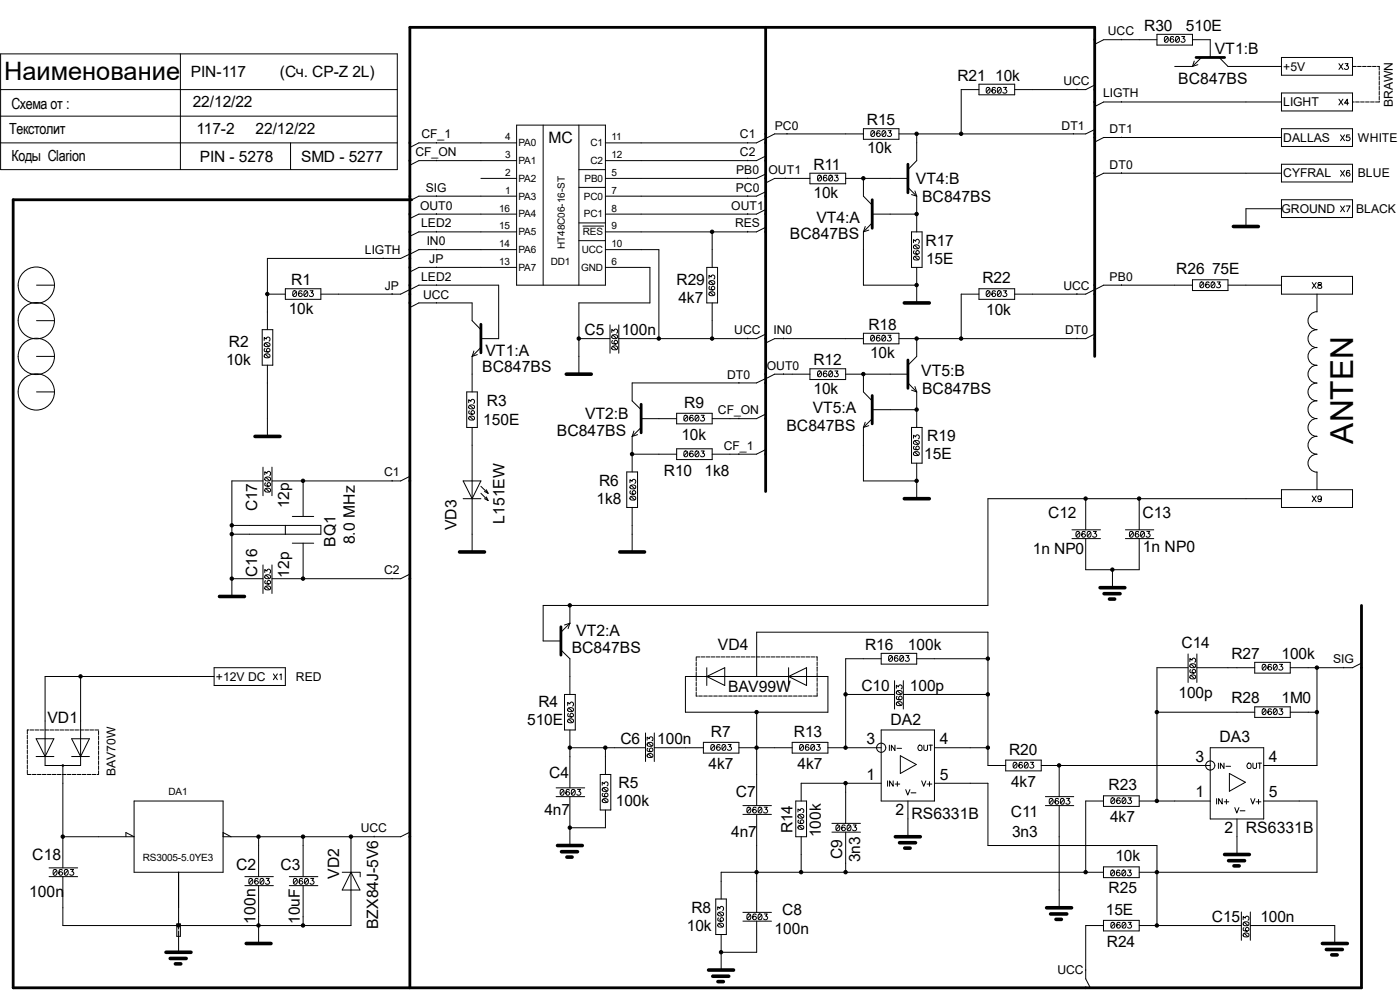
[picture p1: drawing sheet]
<svg xmlns="http://www.w3.org/2000/svg" width="297mm" height="210mm" viewBox="0 0 297 210" stroke-linecap="round" stroke-linejoin="round" font-family="sans-serif">
<g fill="none" stroke="#000" stroke-width=".21">
<path d="M.1 19h84.2M.1 11.4h84.2v24.6h-84.2zM38.3 11.4v24.6M207.7 19h-3.8v9.4M207.7 17.9h7.6v2.2h-7.6zM209.4 18.6a.58 .58 0 0 1 .7 .6 .58 .58 0 0 1-.7 .5l-.2-.4zM210 18.8l-.7 .8M211.2 18.7l-.1-.1a.64 .64 0 0 0-.7 .3 .64 .64 0 0 0 .2 .8 .4 .4 0 0 0 .6-.1 .4 .4 0 0 0-.3-.6 .4 .4 0 0 0-.5 .4M211.8 18.6a.58 .58 0 0 1 .6 .6 .58 .58 0 0 1-.6 .5l-.2-.4zM212.3 18.8l-.7 .8M212.9 18.5h.6l-.3 .5a.42 .42 0 0 1 .4 .6 .42 .42 0 0 1-.7 .1l-.1-.1M228.5 18.9v.1"/>
<path d="M232.2 18l-1.9 1h-15M237.9 8.3v.1M245.4 8.4h-11.3l-1.9 1M245.4 7.3h7.6v2.3h-7.6zM247.2 7.8a.58 .58 0 0 1 .7 .6 .58 .58 0 0 1-.7 .5l-.2-.4zM247.8 8l-.7 .8M249 7.9l-.1-.1a.64 .64 0 0 0-.7 .4 .64 .64 0 0 0 .2 .7 .4 .4 0 0 0 .6-.1 .4 .4 0 0 0-.3-.6 .4 .4 0 0 0-.5 .4M249.2 14.1h3.8M249.6 7.8a.58 .58 0 0 1 .6 .6 .58 .58 0 0 1-.6 .5l-.2-.4zM250.1 8l-.7 .8M250.7 7.7h.6l-.3 .5a.42 .42 0 0 1 .4 .6 .42 .42 0 0 1-.7 .1l-.1-.1M253 8.4h3.8v3.8"/>
<path d="M253.4 13l-.4 1.1M254.1 13.7l-1.1 .4M254.9 12.2l-1.9 1.9M258.7 12.2l1.8 1.9h11.4M271.9 12.2h15v3.8h-15zM271.9 19.7h15v3.8h-15zM284.1 13.5l.8 1.2M284.9 13.5l-.8 1.2M285.4 13.5h.6l-.3 .5a.42 .42 0 0 1 .4 .6 .42 .42 0 0 1-.7 .1l-.2-.2M.1 30.3h84.2M.1 24.6h84.2M61.6 30.3v5.7"/>
<path d="M92.6 30.2v.1M92.6 34v.1M102 37.8h7.6M109.6 26.5h18.8v34h-18.8zM109.6 34.1h-20.7l-1.9 1M109.6 30.3h-20.7l-1.9 1M115.2 26.5v34M122.8 26.5v34M122.8 36h5.6M122.8 39.8h5.6M158.6 30.2v.1M158.6 34v.1"/>
<path d="M158.6 37.8h.1M162.4 36.9l-1.9 .9h-32.1M162.4 33.1l-1.9 1h-32.1M162.4 29.3l-1.9 1h-32.1M166.6 37.8h.1M167 28.3v.1M171.8 37.8h-7.5l-1.9 1M171.8 36.7h7.6v2.3h-7.6zM173.6 37.2a.58 .58 0 0 1 .7 .6 .58 .58 0 0 1-.7 .6l-.2-.5zM174.2 37.4l-.7 .8M175.4 37.3l-.1-.1a.64 .64 0 0 0-.7 .4 .64 .64 0 0 0 .2 .8 .4 .4 0 0 0 .6-.2 .4 .4 0 0 0-.2-.6 .4 .4 0 0 0-.5 .4M176 37.2a.58 .58 0 0 1 .7 .6 .58 .58 0 0 1-.7 .6l-.2-.5z"/>
<path d="M176.6 37.4l-.7 .8M177.1 37.2h.7l-.4 .4a.42 .42 0 0 1 .4 .6 .42 .42 0 0 1-.7 .2l-.1-.2M179.4 37.8h13.2M183.2 28.4h-18.9l-1.9 1M183.2 27.3h7.5v2.2h-7.5zM183.2 37.8v3.8l1.8 1.9M184.9 27.8a.58 .58 0 0 1 .7 .5 .58 .58 0 0 1-.7 .6l-.2-.5zM185.5 27.9l-.7 .8M186.7 27.9l-.1-.1a.64 .64 0 0 0-.7 .3 .64 .64 0 0 0 .2 .8 .4 .4 0 0 0 .6-.2 .4 .4 0 0 0-.2-.5 .4 .4 0 0 0-.5 .4M187.3 27.8a.58 .58 0 0 1 .7 .5 .58 .58 0 0 1-.7 .6l-.2-.5zM187.9 27.9l-.7 .8M188.4 27.7h.7l-.4 .5a.42 .42 0 0 1 .4 .6 .42 .42 0 0 1-.7 .1l-.1-.2"/>
<path d="M192.6 39.8l1.9 1.8M194.5 28.4v5.7l-1.9 1.9M227.7 28.3v.1M232.2 27.5l-1.9 .9h-39.6M237.9 21.5v.1M237.9 29.1v.1M237.9 36.6v.1M271.9 36.7h-37.8l-1.9 1M271.9 29.2h-37.8l-1.9 .9M271.9 21.6h-37.8l-1.9 1M271.9 27.3h15v3.8h-15zM271.9 34.8h15v3.8h-15z"/>
<path d="M284.1 21l.8 1.3M284.4 36.2l.8 1.2M284.4 28.6l.8 1.2M284.9 21l-.8 1.3M285.2 36.2l-.8 1.2M285.2 28.6l-.8 1.2M286.1 21.9h-.9l.6-.9v1.3M286.3 28.6h-.6l-.1 .5a.46 .46 0 0 1 .7 0 .46 .46 0 0 1 0 .7 .46 .46 0 0 1-.7-.2M286.3 36.3l-.2-.1a.59 .59 0 0 0-.5 .6 .59 .59 0 0 0 .6 .5 .38 .38 0 0 0 .1-.6 .38 .38 0 0 0-.6 .1l-.1 .2M81.3 54.7v.1M87 53.9l-2 .9h-28.3v15.1M92.6 41.5v.1"/>
<path d="M92.6 45.3v.1M92.6 49.1v.1M92.6 52.9v.1M92.6 56.6v.1M109.6 56.7h-20.7l-1.9 1M109.6 49.2h-20.7l-1.9 .9M109.6 45.4h-20.7l-1.9 1M109.6 53h-20.7l-1.9 .9M109.6 41.6h-20.7l-1.9 1M122.8 47.3h5.6M122.8 51.1h5.6M123.7 48h4.4"/>
<path d="M128.4 56.7h9.5v7.6h-15.1v15.1M128.4 53h11.4v18.8M149.9 56.7h2.3v7.6h-2.3zM150.4 59.1v-.7l.5 .4a.42 .42 0 0 1 .6-.4 .42 .42 0 0 1 .1 .7l-.2 .1M150.5 59.7l.6-.2 .5 .2v.2a.63 .63 0 0 1-.6 .5 .63 .63 0 0 1-.6-.5zM150.6 59.6l.8 .7M151.1 49.2v7.5M158.6 41.5v.1M158.6 45.3v.1M158.6 49.1v.1M162.4 48.2l-1.9 1h-32.1M162.4 44.4l-1.9 1h-32.1"/>
<path d="M162.4 40.7l-1.9 .9h-32.1M183.2 49.2v11.3h11.3M183.6 48l-.4 1.2M184.3 48.8l-1.1 .4M185 45.4h9.5M185 47.3l-1.8 1.9M193.4 49.2h2.2v7.5h-2.2zM193.4 41.3l1.1 .3M193.8 51.5v-.7l.5 .4a.42 .42 0 0 1 .5-.4 .42 .42 0 0 1 .2 .7l-.2 .1M193.8 54.5l.7-.2 .5 .2v.2a.63 .63 0 0 1-.6 .5 .63 .63 0 0 1-.6-.5zM193.8 52.2l.7-.3 .5 .3v.1a.63 .63 0 0 1-.6 .5 .63 .63 0 0 1-.6-.5zM194 53.2l-.2 .1a.64 .64 0 0 0 .4 .7 .64 .64 0 0 0 .8-.2 .4 .4 0 0 0-.2-.6 .4 .4 0 0 0-.5 .2 .4 .4 0 0 0 .3 .5"/>
<path d="M194 54.4l.8 .7M194 52l.8 .7M194.1 40.5l.4 1.1M194.5 41.6v7.6M194.5 56.7v7.6M253 59.4h7.5v2.2h-7.5zM254.7 59.9a.58 .58 0 0 1 .7 .5 .58 .58 0 0 1-.7 .6l-.1-.5zM256.5 60v-.1a.64 .64 0 0 0-.8 .3 .64 .64 0 0 0 .2 .8 .4 .4 0 0 0 .6-.2 .4 .4 0 0 0-.2-.5 .4 .4 0 0 0-.5 .4M257.1 59.9a.58 .58 0 0 1 .7 .5 .58 .58 0 0 1-.7 .6l-.2-.5zM258.2 59.8h.7l-.4 .5a.42 .42 0 0 1 .4 .6 .42 .42 0 0 1-.7 .1l-.1-.2M271.9 58.6h15v3.8h-15zM271.9 44.3h-7.6v3.7"/>
<path d="M271.9 42.4h15v3.7h-15zM278.4 59.9l.8 1.3M279.2 59.9l-.8 1.3M279.7 60v.4a.51 .51 0 0 1 .6 .1 .51 .51 0 0 1 0 .6h-.7v-.4l.7-.5v-.2zM284.4 43.7l.8 1.2M285.2 43.7l-.8 1.2M285.6 43.7h.8l-.6 1.2M7.7 60.5h3.8M7.7 68h3.8M7.7 75.6h3.8M55.6 69.9h2.3v7.6h-2.3zM56 72.2v-.6l.5 .3a.42 .42 0 0 1 .6-.4 .42 .42 0 0 1 .1 .7l-.1 .1"/>
<path d="M56.1 75.3l.7-.2 .4 .2 .1 .1a.63 .63 0 0 1-.6 .5 .63 .63 0 0 1-.7-.5zM56.1 72.9l.7-.2 .4 .2 .1 .2a.63 .63 0 0 1-.6 .4 .63 .63 0 0 1-.7-.4zM56.2 74h-.1a.64 .64 0 0 0 .4 .7 .64 .64 0 0 0 .7-.2 .4 .4 0 0 0-.1-.6 .4 .4 0 0 0-.6 .3 .4 .4 0 0 0 .4 .5M56.3 75.1l.8 .8M56.3 72.8l.8 .7M56.7 62.4h3.8M56.7 77.5v15.1M60.5 61.3h7.6v2.2h-7.6zM62.3 61.7a.58 .58 0 0 1 .7 .6 .58 .58 0 0 1-.7 .6l-.2-.5zM62.9 61.9l-.8 .8M64.1 61.8l-.1-.1a.64 .64 0 0 0-.7 .4 .64 .64 0 0 0 .2 .8 .4 .4 0 0 0 .6-.2 .4 .4 0 0 0-.3-.6 .4 .4 0 0 0-.5 .4M64.6 61.7a.58 .58 0 0 1 .7 .6 .58 .58 0 0 1-.7 .6l-.1-.5z"/>
<path d="M65.2 61.9l-.7 .8M65.8 61.7h.6l-.3 .4a.42 .42 0 0 1 .4 .6 .42 .42 0 0 1-.7 .2l-.1-.2M83.2 62.3v.1M87 61.4l-2 1h-16.9M87 61.5l1.9-1h16.9v11.3h-3.8M87 65.2l1.9-.9h11.3v3.7l1.8 1.9M92.6 60.4v.1M92.6 64.2v.1M100.2 75.6v7.5M100.5 74.5l-.3 1.1M101.3 75.2l-1.1 .4M102 73.7l-1.8 1.9"/>
<path d="M122.8 71.8h6.6M129.4 68.9v6M129.8 70.5v-.6l.5 .3a.42 .42 0 0 1 .5-.4 .42 .42 0 0 1 .2 .7l-.2 .2M129.8 73.6l.7-.2 .5 .2v.1a.63 .63 0 0 1-.6 .5 .63 .63 0 0 1-.6-.5zM129.8 71.2l.7-.2 .5 .2v.2a.63 .63 0 0 1-.6 .4 .63 .63 0 0 1-.6-.4zM130 72.3h-.2a.64 .64 0 0 0 .4 .7 .64 .64 0 0 0 .8-.2 .4 .4 0 0 0-.2-.6 .4 .4 0 0 0-.5 .3 .4 .4 0 0 0 .3 .5M130 73.4l.8 .8M130 71.1l.8 .7M131.3 68.9v6M150.5 62.1l.6-.2 .5 .2v.2a.63 .63 0 0 1-.6 .4 .63 .63 0 0 1-.6-.4zM150.6 60.8h-.1a.64 .64 0 0 0 .3 .8 .64 .64 0 0 0 .8-.3 .4 .4 0 0 0-.2-.6 .4 .4 0 0 0-.5 .3 .4 .4 0 0 0 .4 .5M150.6 62l.8 .7"/>
<path d="M151.1 64.3v7.5M158.6 71.7v.1M162.4 70.9l-1.9 .9h-29.2M166.2 71.7v.1M166.2 79.3v.1M171.8 79.4h-7.5l-1.9 .9M171.8 78.2h7.6v2.3h-7.6zM173.6 78.7a.58 .58 0 0 1 .7 .6 .58 .58 0 0 1-.7 .6l-.2-.5zM174.2 78.9l-.7 .8M175.4 78.9l-.1-.2a.64 .64 0 0 0-.7 .4 .64 .64 0 0 0 .2 .8 .4 .4 0 0 0 .6-.2 .4 .4 0 0 0-.2-.5 .4 .4 0 0 0-.5 .3M176 78.7a.58 .58 0 0 1 .7 .6 .58 .58 0 0 1-.7 .6l-.2-.5zM176.6 78.9l-.7 .8"/>
<path d="M177.1 78.7h.7l-.4 .5a.42 .42 0 0 1 .4 .5 .42 .42 0 0 1-.7 .2l-.1-.2M179.4 79.4h13.2M183.2 71.8h-18.9l-1.9 1M183.2 70.7h7.5v2.2h-7.5zM183.2 79.4v3.7l1.8 1.9M184.9 71.2a.58 .58 0 0 1 .7 .5 .58 .58 0 0 1-.7 .6l-.2-.5zM185.5 71.3l-.8 .8M186.6 71.3v-.1a.64 .64 0 0 0-.7 .3 .64 .64 0 0 0 .2 .8 .4 .4 0 0 0 .6-.2 .4 .4 0 0 0-.3-.5 .4 .4 0 0 0-.5 .4M187.2 71.2a.58 .58 0 0 1 .7 .5 .58 .58 0 0 1-.7 .6l-.1-.5zM187.8 71.3l-.7 .8M188.4 71.1h.6l-.3 .5a.42 .42 0 0 1 .4 .6 .42 .42 0 0 1-.7 .1l-.1-.2M194.5 71.8v3.8l-1.9 1.9"/>
<path d="M207.7 62.4h-3.8v9.4M207.7 61.3h7.6v2.2h-7.6zM209.4 61.7a.58 .58 0 0 1 .7 .6 .58 .58 0 0 1-.7 .6l-.2-.5zM210 61.9l-.7 .8M211.2 61.8l-.1-.1a.64 .64 0 0 0-.7 .4 .64 .64 0 0 0 .2 .8 .4 .4 0 0 0 .6-.2 .4 .4 0 0 0-.3-.6 .4 .4 0 0 0-.5 .4M211.8 61.7a.58 .58 0 0 1 .6 .6 .58 .58 0 0 1-.6 .6l-.2-.5zM212.3 61.9l-.7 .8M212.9 61.7h.6l-.3 .4a.42 .42 0 0 1 .4 .6 .42 .42 0 0 1-.7 .2l-.1-.2M228.5 62.3v.1M228.5 71.7v.1M232.2 70.9l-1.9 .9h-39.6M232.2 61.4l-1.9 1h-15"/>
<path d="M237.9 60.4v.1M253 60.5h-18.9l-1.9 1M255.3 60l-.7 .8M257.7 60l-.7 .8M260.5 60.5h11.4M279.4 62.4v3.8M279.4 66.1a1.9 1.9 0 0 0-1.9 1.9 1.9 1.9 0 0 0 1.9 1.9 1.88 1.88 0 0 0-1.9 1.9 1.88 1.88 0 0 0 1.9 1.9 1.88 1.88 0 0 0-1.9 1.9 1.88 1.88 0 0 0 1.9 1.9 1.88 1.88 0 0 0-1.9 1.9 1.88 1.88 0 0 0 1.9 1.8 1.9 1.9 0 0 0-1.9 1.9 1.9 1.9 0 0 0 1.9 1.9M7.7 83.1h3.8M55.8 99.1v6.1M57.7 99.1v6.1M99 83.1h2.3v7.6h-2.3zM99.4 85.4v-.6l.5 .3a.42 .42 0 0 1 .6-.4 .42 .42 0 0 1 .1 .7l-.1 .2"/>
<path d="M99.5 88.5l.7-.2 .4 .2 .1 .1a.63 .63 0 0 1-.6 .5 .63 .63 0 0 1-.7-.5zM99.5 86.1l.7-.2 .4 .2 .1 .2a.63 .63 0 0 1-.6 .4 .63 .63 0 0 1-.7-.4zM99.6 87.2h-.1a.64 .64 0 0 0 .3 .7 .64 .64 0 0 0 .8-.2 .4 .4 0 0 0-.1-.6 .4 .4 0 0 0-.6 .3 .4 .4 0 0 0 .4 .5M99.7 88.3l.8 .8M99.7 86l.8 .7M100.2 90.7v26.4M134.1 92.6v7.5M134.1 96.4h9.5M134.5 91.4l-.4 1.2M135.3 92.2l-1.2 .4M136 88.8h7.6M136 90.7l-1.9 1.9"/>
<path d="M143.6 87.7h7.5v2.2h-7.5zM143.6 95.2h7.5v2.3h-7.5zM145.2 88.1a.58 .58 0 0 1 .7 .6 .58 .58 0 0 1-.7 .6l-.1-.5zM145.2 95.7a.58 .58 0 0 1 .7 .6 .58 .58 0 0 1-.7 .6l-.1-.5zM145.8 88.3l-.7 .8M145.8 95.9l-.7 .8M147 88.3v-.2a.64 .64 0 0 0-.7 .4 .64 .64 0 0 0 .2 .8 .4 .4 0 0 0 .6-.2 .4 .4 0 0 0-.3-.5 .4 .4 0 0 0-.5 .3M147 95.8v-.1a.64 .64 0 0 0-.7 .4 .64 .64 0 0 0 .2 .8 .4 .4 0 0 0 .6-.2 .4 .4 0 0 0-.3-.6 .4 .4 0 0 0-.5 .4M147.6 88.1a.58 .58 0 0 1 .7 .6 .58 .58 0 0 1-.7 .6l-.2-.5zM147.6 95.7a.58 .58 0 0 1 .7 .6 .58 .58 0 0 1-.7 .6l-.2-.5zM148.2 88.3l-.7 .8M148.2 95.9l-.7 .8"/>
<path d="M148.8 88.1h.6l-.3 .5a.42 .42 0 0 1 .3 .5 .42 .42 0 0 1-.6 .2l-.2-.2M148.8 95.7h.6l-.3 .4a.42 .42 0 0 1 .3 .6 .42 .42 0 0 1-.6 .2l-.2-.2M156.8 81.2h.1M156.8 88.7v.1M156.8 96.3v.1M162.4 80.3l-1.9 .9h-26.4v3.8l1.9 1.9M162.4 95.4l-1.9 1h-9.4M162.4 87.8l-1.9 1h-9.4M183.2 90.7v11.3h11.3M183.6 89.6l-.4 1.1M184.3 90.3l-1.1 .4M185 86.9h9.5"/>
<path d="M185 88.8l-1.8 1.9M192.6 81.2l1.9 1.9M193.4 90.7h2.2v7.6h-2.2zM193.4 82.8l1.1 .3M193.8 93v-.7l.5 .4a.42 .42 0 0 1 .5-.4 .42 .42 0 0 1 .2 .7l-.2 .1M193.8 96l.7-.2 .5 .2v.2a.63 .63 0 0 1-.6 .5 .63 .63 0 0 1-.6-.5zM193.8 93.6l.7-.2 .5 .2v.2a.63 .63 0 0 1-.6 .5 .63 .63 0 0 1-.6-.5zM194 94.7h-.2a.64 .64 0 0 0 .4 .8 .64 .64 0 0 0 .8-.2 .4 .4 0 0 0-.2-.7 .4 .4 0 0 0-.5 .3 .4 .4 0 0 0 .3 .5M194 95.9l.8 .7M194 93.5l.8 .7M194.1 82l.4 1.1M194.5 83.1v7.6"/>
<path d="M194.5 98.3v7.5M279.4 88.8a1.9 1.9 0 0 0-1.9 1.9 1.9 1.9 0 0 0 1.9 1.9M279.4 92.5a1.9 1.9 0 0 0-1.9 1.9 1.9 1.9 0 0 0 1.9 2 1.9 1.9 0 0 0-1.9 1.9 1.9 1.9 0 0 0 1.9 1.9v3.7M279.4 85a1.9 1.9 0 0 0-1.9 1.9 1.9 1.9 0 0 0 1.9 1.9M49.2 111.5h18.9v1.8h-18.9M55.8 102h-6.6v24.5M55.8 119.8v6.1M56.2 100.7v-.6l.4 .3a.42 .42 0 0 1 .6-.4 .42 .42 0 0 1 .2 .7l-.2 .1M56.2 103.8l.7-.3 .5 .3v.1a.63 .63 0 0 1-.6 .5 .63 .63 0 0 1-.6-.5zM56.2 101.4l.7-.2 .5 .2v.2a.63 .63 0 0 1-.6 .4 .63 .63 0 0 1-.6-.4zM56.3 102.4l-.1 .1a.64 .64 0 0 0 .4 .7 .64 .64 0 0 0 .8-.2 .4 .4 0 0 0-.2-.6 .4 .4 0 0 0-.6 .3 .4 .4 0 0 0 .4 .5M56.4 103.6l.8 .8"/>
<path d="M56.4 101.3l.8 .7M57.7 119.8v6.1M60.5 111.5v1.8M62 115.2h4.5M62 109.6h4.5M64.3 102v7.6M64.3 115.2v7.6M83.2 101.9v.1M87 101l-2 1h-27.3M98.3 102h3.7l-1.8 3.8zM98.3 105.8h3.7M102 103.2l1.5 1.4"/>
<path d="M102 104.6l1.5 1.6M102.8 104.3l.7 .3M102.8 105.8l.7 .4M103.2 103.9l.3 .7M103.2 105.4l.3 .8M133 100.1h2.3v7.6h-2.3zM133.6 102.4v-.6l.5 .3a.42 .42 0 0 1 .6-.4 .42 .42 0 0 1 .1 .7l-.1 .1M133.7 105.5l.7-.3 .4 .3 .1 .1a.63 .63 0 0 1-.6 .5 .63 .63 0 0 1-.7-.5zM133.7 103.1l.7-.2 .4 .2 .1 .2a.63 .63 0 0 1-.6 .4 .63 .63 0 0 1-.7-.4zM133.8 104.1l-.1 .1a.64 .64 0 0 0 .4 .7 .64 .64 0 0 0 .7-.2 .4 .4 0 0 0-.1-.6 .4 .4 0 0 0-.6 .3 .4 .4 0 0 0 .4 .5M133.9 105.3l.8 .7M133.9 103l.8 .7"/>
<path d="M134.1 107.7v9.4M227.4 112.4h6.1M227.4 114.3h6.1M228.4 112.8a.58 .58 0 0 1 .7 .5 .58 .58 0 0 1-.7 .6l-.1-.4zM229 112.9l-.7 .8M230.2 112.9v-.1a.64 .64 0 0 0-.8 .3 .64 .64 0 0 0 .3 .8 .4 .4 0 0 0 .6-.1 .4 .4 0 0 0-.3-.6 .4 .4 0 0 0-.5 .4M230.3 105.8v6.6M230.3 114.3v6.6h11.4v-6.6M230.8 112.8a.58 .58 0 0 1 .7 .5 .58 .58 0 0 1-.7 .6l-.2-.4zM231.4 112.9l-.7 .8M231.9 112.7h.7l-.4 .5a.42 .42 0 0 1 .4 .6 .42 .42 0 0 1-.7 .1l-.1-.2M238.8 112.4h6"/>
<path d="M238.8 114.3h6M239.8 112.8a.58 .58 0 0 1 .7 .5 .58 .58 0 0 1-.7 .6l-.2-.4zM240.4 112.9l-.8 .8M241.6 112.9l-.1-.1a.64 .64 0 0 0-.7 .3 .64 .64 0 0 0 .2 .8 .4 .4 0 0 0 .6-.1 .4 .4 0 0 0-.3-.6 .4 .4 0 0 0-.5 .4M241.7 105.8v6.6M242.1 112.8a.58 .58 0 0 1 .7 .5 .58 .58 0 0 1-.7 .6l-.1-.4zM242.7 112.9l-.7 .8M243.3 112.7h.6l-.3 .5a.42 .42 0 0 1 .4 .6 .42 .42 0 0 1-.7 .1l-.1-.2M271.9 105.8h-62.3v22.6h-94.4v7.6h3.8M271.9 103.9h15v3.8h-15zM278.4 105.2l.8 1.2M279.2 105.2l-.8 1.2"/>
<path d="M280.3 105.6a.39 .39 0 0 1-.5 .3 .39 .39 0 0 1-.1-.6 .39 .39 0 0 1 .6 .1v.2a.54 .54 0 0 1-.4 .8l-.3-.1M49.2 122.8h6.6M56.2 121.5v-.7l.4 .4a.42 .42 0 0 1 .6-.4 .42 .42 0 0 1 .2 .7l-.2 .1M56.2 124.5l.7-.2 .5 .2v.2a.63 .63 0 0 1-.6 .4 .63 .63 0 0 1-.6-.4zM56.2 122.1l.7-.2 .5 .2v.2a.63 .63 0 0 1-.6 .5 .63 .63 0 0 1-.6-.5zM56.3 123.2h-.1a.64 .64 0 0 0 .4 .8 .64 .64 0 0 0 .8-.3 .4 .4 0 0 0-.2-.6 .4 .4 0 0 0-.6 .3 .4 .4 0 0 0 .4 .5M56.4 124.4l.8 .7M56.4 122l.8 .7M83.2 122.7v.1M87 121.8l-2 1h-27.3M119 137.9l1.9 1.8v7.6M120.9 128.4v3.8"/>
<path d="M120.9 132.2l-1.9 1.9M120.9 132.2l-.4 1.1M120.9 132.2l-1.1 .4M186.9 139.7h-7.5v18.9M186.9 138.6h7.6v2.3h-7.6zM188.7 139.1a.58 .58 0 0 1 .7 .6 .58 .58 0 0 1-.7 .6l-.2-.5zM189.3 139.3l-.7 .8M190.5 139.2l-.1-.1a.64 .64 0 0 0-.7 .4 .64 .64 0 0 0 .2 .8 .4 .4 0 0 0 .6-.2 .4 .4 0 0 0-.3-.6 .4 .4 0 0 0-.5 .4M191.1 139.1a.58 .58 0 0 1 .6 .6 .58 .58 0 0 1-.6 .6l-.2-.5zM191.6 139.3l-.7 .8M192.2 139.1h.6l-.3 .4a.42 .42 0 0 1 .4 .6 .42 .42 0 0 1-.7 .2l-.1-.2M194.5 139.7h15.1"/>
<path d="M236 120.9v3.8M252.1 138.7v6.1M253.9 138.7v6.1M7.7 156.7h3.7l-1.8 3.8zM15.2 156.7h3.8l-1.9 3.8zM17.1 143.5v18.9h-7.5v-18.9h35.8M45.4 141.6h15.1v3.8h-15.1zM58 143l.8 1.2M58.8 143l-.8 1.2M59.4 143.2l.2-.2v1.2M119.8 147.3h2.2v7.6h-2.2zM120.4 149.6v-.6l.5 .4a.42 .42 0 0 1 .6-.4 .42 .42 0 0 1 .1 .6l-.1 .2"/>
<path d="M120.5 152.7l.7-.2 .4 .2 .1 .2a.63 .63 0 0 1-.6 .4 .63 .63 0 0 1-.7-.4zM120.5 150.3l.7-.2 .4 .2 .1 .2a.63 .63 0 0 1-.6 .5 .63 .63 0 0 1-.7-.5zM120.6 151.4h-.1a.64 .64 0 0 0 .3 .8 .64 .64 0 0 0 .8-.3 .4 .4 0 0 0-.1-.6 .4 .4 0 0 0-.6 .3 .4 .4 0 0 0 .4 .5M120.6 152.6l.9 .7M120.6 150.2l.9 .7M120.9 154.9v12.2M120.9 158.6h16M128.4 158.6v5.7M136.9 155.5v6M137.3 157v-.6l.5 .3a.42 .42 0 0 1 .5-.4 .42 .42 0 0 1 .2 .7l-.2 .1M137.3 157.7l.7-.2 .5 .2v.2a.63 .63 0 0 1-.6 .4 .63 .63 0 0 1-.6-.4zM137.5 158.7l-.2 .1a.64 .64 0 0 0 .4 .7 .64 .64 0 0 0 .8-.2 .4 .4 0 0 0-.2-.6 .4 .4 0 0 0-.5 .3 .4 .4 0 0 0 .3 .5"/>
<path d="M137.5 159.9l.8 .8M137.5 157.6l.8 .7M138.8 158.6h10.4M138.8 155.5v6M145.4 143.5h30.2v7.6h-30.2zM149.2 157.5h7.6v2.3h-7.6zM149.9 141.6v3.8M149.9 143.5l3.9-1.9v3.8zM151 158a.58 .58 0 0 1 .6 .6 .58 .58 0 0 1-.6 .5l-.2-.4zM151.6 158.2l-.8 .8M152.7 158.1v-.1a.64 .64 0 0 0-.7 .4 .64 .64 0 0 0 .2 .7 .4 .4 0 0 0 .6-.1 .4 .4 0 0 0-.3-.6 .4 .4 0 0 0-.5 .4M153.3 158a.58 .58 0 0 1 .7 .6 .58 .58 0 0 1-.7 .5l-.1-.4z"/>
<path d="M153.9 158.2l-.7 .8M154.5 157.9h.6l-.3 .5a.42 .42 0 0 1 .4 .6 .42 .42 0 0 1-.7 .1l-.2-.1M156.8 158.6h11.3M160.5 143.5v-9.4h49.1v28.3h3.8M160.5 151.1v19.8M167.3 143.5l3.8-1.9v3.8zM167.3 141.6v3.8M168.1 157.5h7.5v2.3h-7.5zM169.8 158a.58 .58 0 0 1 .7 .6 .58 .58 0 0 1-.7 .5l-.2-.4zM170.4 158.2l-.7 .8M171.6 158.1l-.1-.1a.64 .64 0 0 0-.7 .4 .64 .64 0 0 0 .2 .7 .4 .4 0 0 0 .6-.1 .4 .4 0 0 0-.3-.6 .4 .4 0 0 0-.4 .4M172.2 158a.58 .58 0 0 1 .7 .6 .58 .58 0 0 1-.7 .5l-.2-.4z"/>
<path d="M172.8 158.2l-.8 .8M173.3 157.9h.6l-.3 .5a.42 .42 0 0 1 .4 .6 .42 .42 0 0 1-.7 .1l-.1-.1M175.6 158.6h11.3M179.4 147.3h10.4M186.9 154.9h11.3v15h-11.3zM188.7 158.1v1.1M189.8 144.4v6M189.9 158.1v1.1l-.8-1.1v1.1M190.2 146v-.6l.4 .3a.42 .42 0 0 1 .6-.4 .42 .42 0 0 1 .1 .7l-.1 .1M190.2 149.1l.7-.3 .4 .3 .1 .1a.63 .63 0 0 1-.6 .5 .63 .63 0 0 1-.6-.5zM190.2 146.7l.7-.2 .4 .2 .1 .2a.63 .63 0 0 1-.6 .4 .63 .63 0 0 1-.6-.4zM190.3 158.7h1"/>
<path d="M190.3 147.7l-.1 .1a.64 .64 0 0 0 .4 .7 .64 .64 0 0 0 .7-.2 .4 .4 0 0 0-.1-.6 .4 .4 0 0 0-.6 .3 .4 .4 0 0 0 .4 .5M190.4 148.9l.8 .7M190.4 146.6l.8 .7M191.6 147.3h18M191.6 144.4v6M194.9 158.2a.53 .53 0 0 1 .8 .4 .53 .53 0 0 1-.6 .6l-.4-.4zM196 158.1v1l.3 .1 .4-.1 .1-1M197.1 158.1h.7M197.4 158.1v1.1M198.2 158.6h11.4M245.4 151.1h20.8M252.1 141.6h-6.7v28.3"/>
<path d="M252.4 140.3v-.6l.5 .3a.42 .42 0 0 1 .6-.4 .42 .42 0 0 1 .1 .7l-.2 .2M252.5 143.4l.7-.2 .4 .2 .1 .2a.63 .63 0 0 1-.7 .4 .63 .63 0 0 1-.6-.4zM252.5 141l.7-.2 .4 .2 .1 .2a.63 .63 0 0 1-.7 .5 .63 .63 0 0 1-.6-.5zM252.6 142.1h-.1a.64 .64 0 0 0 .3 .7 .64 .64 0 0 0 .8-.2 .4 .4 0 0 0-.1-.6 .4 .4 0 0 0-.6 .3 .4 .4 0 0 0 .4 .5M252.6 143.3l.8 .7M252.6 140.9l.8 .7M253.9 141.6h12.3M256.8 158.6h11.3v15.1h-11.3zM266.2 140.5h7.5v2.3h-7.5zM266.2 149.9h7.5v2.3h-7.5zM267.9 141a.58 .58 0 0 1 .7 .5 .58 .58 0 0 1-.7 .6l-.1-.5zM267.9 150.4a.58 .58 0 0 1 .7 .6 .58 .58 0 0 1-.7 .6l-.1-.5z"/>
<path d="M268.5 141.1l-.7 .8M268.5 150.6l-.7 .8M269.7 141.1v-.1a.64 .64 0 0 0-.8 .3 .64 .64 0 0 0 .3 .8 .4 .4 0 0 0 .6-.2 .4 .4 0 0 0-.3-.5 .4 .4 0 0 0-.5 .4M269.7 150.5v-.1a.64 .64 0 0 0-.8 .4 .64 .64 0 0 0 .3 .8 .4 .4 0 0 0 .6-.2 .4 .4 0 0 0-.3-.6 .4 .4 0 0 0-.5 .4M270.3 141a.58 .58 0 0 1 .7 .5 .58 .58 0 0 1-.7 .6l-.2-.5zM270.3 150.4a.58 .58 0 0 1 .7 .6 .58 .58 0 0 1-.7 .6l-.2-.5zM270.9 141.1l-.7 .8M270.9 150.6l-.7 .8M271.4 140.9h.7l-.4 .5a.42 .42 0 0 1 .4 .6 .42 .42 0 0 1-.7 .1l-.1-.2M271.4 150.4h.7l-.4 .4a.42 .42 0 0 1 .4 .6 .42 .42 0 0 1-.7 .2l-.1-.2M273.7 151.1h5.7M279.4 141.6v20.8h-11.3"/>
<path d="M285.1 141.6h.1M288.8 140.7l-1.9 .9h-13.2M7.7 160.5h3.7M13.3 162.4v21.7M13.3 177.5h15.1l-1.7-.9v.9M15.2 160.5h3.8M28.4 169.9h18.9v15.1h-18.9zM47.3 176.6l1.7 .9M54.9 177.5v8.5M64.3 177.5v8.5M74.5 177.5v18.8h-61.2v-10.3M79.4 177.4v.1"/>
<path d="M87 176.5l-2 1h-37.7M118 167.1h6M118 169h6M119 167.5a.58 .58 0 0 1 .7 .6 .58 .58 0 0 1-.7 .6l-.2-.5zM119.6 167.7l-.7 .8M120.8 167.6l-.1-.1a.64 .64 0 0 0-.7 .4 .64 .64 0 0 0 .2 .8 .4 .4 0 0 0 .6-.2 .4 .4 0 0 0-.3-.6 .4 .4 0 0 0-.4 .4M120.9 169v10.4M121.4 167.5a.58 .58 0 0 1 .7 .6 .58 .58 0 0 1-.7 .6l-.2-.5zM122 167.7l-.8 .8M122.5 167.5h.6l-.3 .4a.42 .42 0 0 1 .4 .6 .42 .42 0 0 1-.7 .2l-.1-.2M127.3 164.3h2.3v7.5h-2.3zM127.8 166.6v-.7l.4 .4a.42 .42 0 0 1 .6-.4 .42 .42 0 0 1 .1 .7l-.1 .1"/>
<path d="M127.8 169.6l.7-.2 .4 .2 .1 .2a.63 .63 0 0 1-.6 .5 .63 .63 0 0 1-.6-.5zM127.8 167.3l.7-.3 .4 .3 .1 .1a.63 .63 0 0 1-.6 .5 .63 .63 0 0 1-.6-.5zM127.9 168.3l-.1 .1a.64 .64 0 0 0 .4 .7 .64 .64 0 0 0 .7-.2 .4 .4 0 0 0-.1-.6 .4 .4 0 0 0-.6 .2 .4 .4 0 0 0 .4 .5M128 169.5l.8 .7M128 167.1l.8 .8M128.4 171.8v3.8h-7.5M137.3 160.1l.7-.2 .5 .2v.1a.63 .63 0 0 1-.6 .5 .63 .63 0 0 1-.6-.5zM157.6 170.9h6.1M157.6 172.8h6.1M158.6 171.3a.58 .58 0 0 1 .7 .6 .58 .58 0 0 1-.7 .5l-.1-.4zM159.2 171.4l-.7 .9M160.4 171.4v-.1a.64 .64 0 0 0-.8 .3 .64 .64 0 0 0 .3 .8 .4 .4 0 0 0 .6-.1 .4 .4 0 0 0-.3-.6 .4 .4 0 0 0-.5 .4"/>
<path d="M160.5 172.8v20.7M161 171.3a.58 .58 0 0 1 .7 .6 .58 .58 0 0 1-.7 .5l-.2-.4zM161.6 171.4l-.7 .9M162.1 171.2h.7l-.4 .5a.42 .42 0 0 1 .4 .6 .42 .42 0 0 1-.7 .1l-.1-.1M168.8 169.9h2.3v7.6h-2.3zM169.3 172.3v-.7l.5 .4a.42 .42 0 0 1 .5-.4 .42 .42 0 0 1 .2 .7l-.2 .1M169.3 175.3l.7-.2 .5 .2v.2a.63 .63 0 0 1-.6 .4 .63 .63 0 0 1-.6-.4zM169.3 172.9l.7-.2 .5 .2v.2a.63 .63 0 0 1-.6 .5 .63 .63 0 0 1-.6-.5zM169.5 174h-.2a.64 .64 0 0 0 .4 .8 .64 .64 0 0 0 .8-.3 .4 .4 0 0 0-.2-.6 .4 .4 0 0 0-.5 .3 .4 .4 0 0 0 .3 .5M169.5 175.2l.8 .7M169.5 172.8l.8 .7M170 177.5v7.5"/>
<path d="M176.5 174.7h6M176.5 176.5h6M177.5 175a.58 .58 0 0 1 .7 .6 .58 .58 0 0 1-.7 .6l-.2-.5zM178.1 175.2l-.7 .8M179.3 175.2l-.1-.2a.64 .64 0 0 0-.7 .4 .64 .64 0 0 0 .2 .8 .4 .4 0 0 0 .6-.2 .4 .4 0 0 0-.2-.5 .4 .4 0 0 0-.5 .4M179.4 166.2v8.5M179.4 176.5v8.5M179.9 175a.58 .58 0 0 1 .7 .6 .58 .58 0 0 1-.7 .6l-.2-.5zM180.5 175.2l-.8 .8M181 175h.7l-.4 .5a.42 .42 0 0 1 .4 .6 .42 .42 0 0 1-.7 .1l-.1-.2M186.9 166.2h-16.9v3.7M188.3 165.7v1.1"/>
<path d="M189.5 165.7v1.1l-.8-1.1v1.1M189.9 166.3h1M190.4 165.8v1M191 160.3l3.4 1.9-3.4 1.9zM192.2 167.5l.4 1.2 .4-1.2M192.6 169.9v7.6M193.3 168.2h1M195.5 165.7l.5 1.1 .4-1.1M196.7 166.3h1M197.2 165.8v1M198.2 166.2h11.4v13.2h35.8v16.9M213.4 161.2h7.5v2.3h-7.5z"/>
<path d="M215.1 161.8a.58 .58 0 0 1 .7 .5 .58 .58 0 0 1-.7 .6l-.2-.5zM215.7 161.9l-.7 .8M216.9 161.9l-.1-.1a.64 .64 0 0 0-.7 .3 .64 .64 0 0 0 .2 .8 .4 .4 0 0 0 .6-.2 .4 .4 0 0 0-.3-.5 .4 .4 0 0 0-.4 .4M217.5 161.8a.58 .58 0 0 1 .6 .5 .58 .58 0 0 1-.6 .6l-.2-.5zM218.1 161.9l-.8 .8M218.6 161.7h.6l-.3 .5a.42 .42 0 0 1 .4 .6 .42 .42 0 0 1-.7 .1l-.1-.2M220.9 162.4h35.9M221.8 169h6M221.8 170.9h6M222.8 169.4a.58 .58 0 0 1 .6 .6 .58 .58 0 0 1-.6 .6l-.2-.5zM223.4 169.6l-.8 .8M224.5 169.5v-.1a.64 .64 0 0 0-.7 .4 .64 .64 0 0 0 .2 .8 .4 .4 0 0 0 .6-.2 .4 .4 0 0 0-.3-.6 .4 .4 0 0 0-.5 .4"/>
<path d="M224.7 162.4v6.6M224.7 170.9v21.7M225.1 169.4a.58 .58 0 0 1 .7 .6 .58 .58 0 0 1-.7 .6l-.1-.5zM225.7 169.6l-.7 .8M226.3 169.4h.6l-.3 .4a.42 .42 0 0 1 .4 .6 .42 .42 0 0 1-.7 .2l-.2-.2M234.1 169.9h-3.8v15.1M234.1 168.8h7.6v2.3h-7.6zM235.8 169.3a.58 .58 0 0 1 .7 .6 .58 .58 0 0 1-.7 .5l-.1-.4zM236.4 169.5l-.7 .8M237.6 169.4v-.1a.64 .64 0 0 0-.8 .4 .64 .64 0 0 0 .3 .7 .4 .4 0 0 0 .6-.1 .4 .4 0 0 0-.3-.6 .4 .4 0 0 0-.5 .4M238.2 169.3a.58 .58 0 0 1 .7 .6 .58 .58 0 0 1-.7 .5l-.2-.4zM238.8 169.5l-.7 .8"/>
<path d="M239.4 169.2h.6l-.4 .5a.42 .42 0 0 1 .4 .6 .42 .42 0 0 1-.6 .1l-.2-.1M241.7 169.9h15.1M258.1 169.4v1.2M258.5 161.9v1.1M259.3 169.4v1.2l-.8-1.2v1.2M259.7 161.9v1.1l-.8-1.1v1.1M259.7 170.1h1M260.1 162.6h1M260.2 169.6v1M260.8 164.1l3.4 1.8-3.4 2zM262 171.3l.4 1.2 .4-1.2M262.4 173.7v7.6"/>
<path d="M263.1 172h1M264.7 162.1a.53 .53 0 0 1 .8 .3 .53 .53 0 0 1-.6 .6l-.4-.4zM265.3 169.4l.5 1.2 .4-1.2M265.8 161.9l.1 1 .2 .1 .4-.1 .1-1M266.5 170.1h1M266.9 161.9h.7M267 169.6v1M267.3 161.9v1.1M268.1 169.9h11.3v15.1h-37.7M10.4 184.1h6.1M10.4 186h6.1M11.4 184.5a.58 .58 0 0 1 .7 .6 .58 .58 0 0 1-.7 .5l-.1-.4z"/>
<path d="M12 184.7l-.7 .8M13.2 184.6v-.1a.64 .64 0 0 0-.8 .4 .64 .64 0 0 0 .3 .7 .4 .4 0 0 0 .6-.1 .4 .4 0 0 0-.3-.6 .4 .4 0 0 0-.5 .4M13.8 184.5a.58 .58 0 0 1 .7 .6 .58 .58 0 0 1-.7 .5l-.2-.4zM14.4 184.7l-.7 .8M14.9 184.4h.7l-.4 .5a.42 .42 0 0 1 .4 .6 .42 .42 0 0 1-.7 .1l-.1-.1M37.5 196h.8v2.6h-.8zM37.9 185v12.1M37.9 197.5v4.5M51.9 186h6.1M51.9 187.9h6.1M53 186.4a.58 .58 0 0 1 .6 .6 .58 .58 0 0 1-.6 .5l-.2-.4zM53.6 186.6l-.8 .8"/>
<path d="M54.7 186.5v-.1a.64 .64 0 0 0-.7 .4 .64 .64 0 0 0 .2 .7 .4 .4 0 0 0 .6-.1 .4 .4 0 0 0-.3-.6 .4 .4 0 0 0-.5 .4M54.9 187.9v12.3M55.3 186.4a.58 .58 0 0 1 .7 .6 .58 .58 0 0 1-.7 .5l-.1-.4zM55.9 186.6l-.7 .8M56.5 186.4h.6l-.3 .4a.42 .42 0 0 1 .4 .6 .42 .42 0 0 1-.7 .1l-.2-.1M61.4 186h6M61.4 187.9h6M62.4 186.4a.58 .58 0 0 1 .7 .6 .58 .58 0 0 1-.7 .5l-.2-.4zM63 186.6l-.7 .8M64.2 186.5l-.1-.1a.64 .64 0 0 0-.7 .4 .64 .64 0 0 0 .2 .7 .4 .4 0 0 0 .6-.1 .4 .4 0 0 0-.3-.6 .4 .4 0 0 0-.4 .4M64.3 187.9v8.4M64.8 186.4a.58 .58 0 0 1 .7 .6 .58 .58 0 0 1-.7 .5l-.2-.4z"/>
<path d="M65.4 186.6l-.8 .8M65.9 186.4h.6l-.3 .4a.42 .42 0 0 1 .4 .6 .42 .42 0 0 1-.7 .1l-.1-.1M72.6 185h3.8M74.5 185l1.9 3.8h-3.8zM76.4 185v1M151.8 190.7h2.3v7.5h-2.3zM152.3 193v-.6l.4 .3a.42 .42 0 0 1 .6-.4 .42 .42 0 0 1 .2 .7l-.2 .1M152.3 196l.7-.2 .5 .2v.2a.63 .63 0 0 1-.6 .5 .63 .63 0 0 1-.6-.5zM152.3 193.7l.7-.2 .5 .2v.1a.63 .63 0 0 1-.6 .5 .63 .63 0 0 1-.6-.5zM152.4 194.7l-.1 .1a.64 .64 0 0 0 .4 .7 .64 .64 0 0 0 .8-.2 .4 .4 0 0 0-.2-.6 .4 .4 0 0 0-.6 .3 .4 .4 0 0 0 .4 .5M152.5 195.9l.8 .7M152.5 193.5l.8 .8"/>
<path d="M153 198.2v7.6M157.6 193.5h6.1M157.6 195.4h6.1M158.6 193.9a.58 .58 0 0 1 .7 .6 .58 .58 0 0 1-.7 .6l-.1-.5zM159.2 194.1l-.7 .8M160.4 194.1v-.2a.64 .64 0 0 0-.8 .4 .64 .64 0 0 0 .3 .8 .4 .4 0 0 0 .6-.2 .4 .4 0 0 0-.3-.5 .4 .4 0 0 0-.5 .3M160.5 195.4v6.6h-7.5M161 193.9a.58 .58 0 0 1 .7 .6 .58 .58 0 0 1-.7 .6l-.2-.5zM161.6 194.1l-.7 .8M162.1 193.9h.7l-.4 .5a.42 .42 0 0 1 .4 .5 .42 .42 0 0 1-.7 .2l-.1-.2M234.1 196.3h-3.8v11.3l1 1.9M234.1 185h-81.1v5.7"/>
<path d="M234.1 183.9h7.6v2.3h-7.6zM234.1 195.2h7.6v2.3h-7.6zM235.8 184.6a.58 .58 0 0 1 .7 .6 .58 .58 0 0 1-.7 .6l-.2-.5zM235.8 195.7a.58 .58 0 0 1 .7 .6 .58 .58 0 0 1-.7 .6l-.1-.5zM236.4 184.8l-.7 .8M236.4 195.9l-.7 .8M237.6 184.7l-.1-.1a.64 .64 0 0 0-.7 .4 .64 .64 0 0 0 .2 .8 .4 .4 0 0 0 .6-.2 .4 .4 0 0 0-.3-.6 .4 .4 0 0 0-.4 .4M237.6 195.8v-.1a.64 .64 0 0 0-.8 .4 .64 .64 0 0 0 .3 .7 .4 .4 0 0 0 .6-.1 .4 .4 0 0 0-.3-.6 .4 .4 0 0 0-.5 .4M238.2 184.6a.58 .58 0 0 1 .6 .6 .58 .58 0 0 1-.6 .6l-.2-.5zM238.2 195.7a.58 .58 0 0 1 .7 .6 .58 .58 0 0 1-.7 .6l-.2-.5zM238.8 184.8l-.8 .8M238.8 195.9l-.7 .8"/>
<path d="M239.3 184.6h.6l-.3 .4a.42 .42 0 0 1 .4 .6 .42 .42 0 0 1-.7 .2l-.1-.2M239.4 195.7h.6l-.4 .4a.42 .42 0 0 1 .4 .6 .42 .42 0 0 1-.6 .2l-.2-.2M241.7 196.3h21.7M263.4 193.5v6M263.7 195.1v-.7l.5 .4a.42 .42 0 0 1 .6-.4 .42 .42 0 0 1 .1 .7l-.1 .1M263.8 198.1l.7-.2 .4 .2 .1 .2a.63 .63 0 0 1-.6 .5 .63 .63 0 0 1-.7-.5zM263.8 195.7l.7-.2 .4 .2 .1 .2a.63 .63 0 0 1-.6 .5 .63 .63 0 0 1-.7-.5zM263.9 196.8l-.1 .1a.64 .64 0 0 0 .3 .7 .64 .64 0 0 0 .8-.2 .4 .4 0 0 0-.1-.6 .4 .4 0 0 0-.6 .2 .4 .4 0 0 0 .4 .5M263.9 198l.9 .7M263.9 195.6l.9 .7M265.3 196.3h17.9v3.9M265.3 193.5v6"/>
<path d="M230.3 205.8h.1"/>
<circle cx="7.7" cy="75.6" r="3.9"/>
<circle cx="7.7" cy="68" r="3.9"/>
<circle cx="7.7" cy="60.5" r="3.9"/>
<circle cx="7.7" cy="83.1" r="3.9"/>
<circle cx="186.9" cy="158.6" r=".97"/>
<circle cx="13.3" cy="162.4" r=".17"/>
<circle cx="256.8" cy="162.4" r=".97"/>
</g>
<g fill="#000" stroke="#000" stroke-width=".21">
<circle cx="183.2" cy="37.8" r=".36"/>
<circle cx="194.5" cy="28.4" r=".36"/>
<circle cx="203.9" cy="28.4" r=".36"/>
<circle cx="151.1" cy="49.2" r=".36"/>
<circle cx="194.5" cy="45.4" r=".36"/>
<circle cx="56.7" cy="62.4" r=".36"/>
<circle cx="122.8" cy="71.8" r=".36"/>
<circle cx="139.8" cy="71.8" r=".36"/>
<circle cx="151.1" cy="71.8" r=".36"/>
<circle cx="183.2" cy="79.4" r=".36"/>
<circle cx="194.5" cy="71.8" r=".36"/>
<circle cx="194.5" cy="60.5" r=".36"/>
<circle cx="203.9" cy="71.8" r=".36"/>
<circle cx="134.1" cy="96.3" r=".36"/>
<circle cx="194.5" cy="86.9" r=".36"/>
<circle cx="49.2" cy="111.4" r=".36"/>
<circle cx="49.2" cy="113.3" r=".36"/>
<circle cx="64.3" cy="102" r=".36"/>
<circle cx="194.5" cy="102" r=".36"/>
<circle cx="230.3" cy="105.8" r=".36"/>
<circle cx="241.7" cy="105.8" r=".36"/>
<circle cx="49.2" cy="122.7" r=".36"/>
<circle cx="64.3" cy="122.7" r=".36"/>
<circle cx="120.9" cy="128.4" r=".36"/>
<circle cx="209.6" cy="139.7" r=".36"/>
<circle cx="236" cy="120.8" r=".36"/>
<circle cx="17.1" cy="143.5" r=".36"/>
<circle cx="120.9" cy="158.6" r=".36"/>
<circle cx="128.4" cy="158.6" r=".36"/>
<circle cx="160.5" cy="158.6" r=".36"/>
<circle cx="160.5" cy="151.1" r=".36"/>
<circle cx="179.4" cy="158.6" r=".36"/>
<circle cx="179.4" cy="147.3" r=".36"/>
<circle cx="209.6" cy="147.3" r=".36"/>
<circle cx="209.6" cy="158.6" r=".36"/>
<circle cx="245.4" cy="151.1" r=".36"/>
<circle cx="279.4" cy="141.6" r=".36"/>
<circle cx="279.4" cy="151.1" r=".36"/>
<circle cx="13.3" cy="177.5" r=".36"/>
<circle cx="54.8" cy="177.5" r=".36"/>
<circle cx="64.3" cy="177.5" r=".36"/>
<circle cx="74.4" cy="177.5" r=".36"/>
<circle cx="120.9" cy="175.6" r=".36"/>
<circle cx="179.4" cy="166.1" r=".36"/>
<circle cx="224.7" cy="162.4" r=".36"/>
<circle cx="245.4" cy="169.9" r=".36"/>
<circle cx="37.9" cy="196.3" r=".36"/>
<circle cx="54.8" cy="196.3" r=".36"/>
<circle cx="64.3" cy="196.3" r=".36"/>
<circle cx="160.5" cy="185" r=".36"/>
<circle cx="169.9" cy="185" r=".36"/>
<circle cx="179.4" cy="185" r=".36"/>
<circle cx="230.3" cy="185" r=".36"/>
<circle cx="245.4" cy="196.3" r=".36"/>
<circle cx="245.4" cy="185" r=".36"/>
<circle cx="153" cy="202" r=".36"/>
</g>
<path d="M162.4 5.8v98.5M253.7 12.2h6.1M192.6 34.8v6.1M87.3 42.4h-84.5v167.1h286v-81.1M185 42.4v6M102 68.8v6M192.6 76.4v6M232.2 75.6v-69.8h-145.2v203.7M136 85.8v6M185 83.9v6M119 133v6" fill="none" stroke="#000" stroke-width=".59"/>
<path d="M286.9 14.1h5.7M292.6 14.1v7.5M292.6 21.6h-5.7M147.7 139.4h25.7M173.4 139.4v2.2M5.8 154.9v9.4M20.9 154.9h-15.1M147.7 147.7v-8.3M173.4 141.6v6.1M173.4 147.7h-25.7M5.8 164.3h15.1M20.9 164.3v-9.4" fill="none" stroke="#000" stroke-width=".21" stroke-dasharray=".8 .3"/>
<g fill="none" stroke="#000" stroke-width=".76">
<path d="M261.7 48h5.3M120.1 79.4h5.3M191.9 64.3h5.2M54.1 92.6h5.3M97.5 117.1h5.3M131.5 117.1h5.2M191.9 105.8h5.2M46.6 126.5h5.3M233.4 124.7h5.2M234.2 125.9h3.4M235.4 127.1h1.1M118.3 179.4h5.2"/>
<path d="M189.9 177.5h5.3M190.8 178.8h3.4M191.9 179.9h1.2M119.1 180.7h3.4M120.3 181.8h1.1M222 192.6h5.3M222.9 193.9h3.4M224 195h1.2M259.8 181.3h5.2M260.6 182.6h3.4M261.8 183.7h1.1M35.2 202h5.3"/>
<path d="M36.1 203.3h3.4M37.2 204.5h1.2M52.2 200.2h5.3M150.3 205.8h5.3M151.2 207.1h3.4M152.3 208.2h1.2M280.5 200.2h5.3M281.4 201.4h3.4M282.5 202.6h1.2"/>
</g>
<text font-size="6.7" x="287.1" y="94.1" transform="rotate(-90 287.1 94.1)">ANTEN</text>
<text font-size="5.4" x=".9" y="17">Наименование</text>
<g font-size="3.3">
<text x="242.7" y="6.5">R30</text>
<text x="251.6" y="6.5">510E</text>
<text x="257.7" y="11.4">VT1:B</text>
<text x="40.5" y="16.3">PIN-117</text>
<text x="59.3" y="16.3">(Сч. CP-Z 2L)</text>
<text x="203.1" y="17.1">R21</text>
<text x="211.1" y="17.1">10k</text>
<text x="250" y="17.9">BC847BS</text>
<text x="2.4" y="23.1">Схема от :</text>
<text x="40.9" y="22.8">22/12/22</text>
<text x="1.9" y="28.4">Текстолит</text>
<text x="41.7" y="28.4">117-2</text>
<text x="54.2" y="28.4">22/12/22</text>
<text x="183.9" y="26.5">R15</text>
<text x="2.4" y="34.1">Коды Clarion</text>
<text x="42.4" y="34.5">PIN - 5278</text>
<text x="63.9" y="34.5">SMD - 5277</text>
<text x="116.3" y="30.3">MC</text>
<text x="172.6" y="36">R11</text>
<text x="183.9" y="32.6">10k</text>
<text x="172.6" y="42">10k</text>
<text x="194.3" y="39">VT4:B</text>
<text x="173.2" y="47.3">VT4:A</text>
<text x="195.6" y="42.8">BC847BS</text>
<text x="167.6" y="50.7">BC847BS</text>
<text x="196.3" y="52.2">R17</text>
<text x="196.5" y="55.9">15E</text>
<text x="249.6" y="58.2">R26</text>
<text x="257.1" y="58.2">75E</text>
<text x="61.8" y="60.5">R1</text>
<text x="143.5" y="60.5">R29</text>
<text x="143.9" y="64.2">4k7</text>
<text x="208.4" y="60.1">R22</text>
<text x="61.3" y="66.5">10k</text>
<text x="124" y="71">C5</text>
<text x="131.9" y="71">100n</text>
<text x="184.2" y="69.9">R18</text>
<text x="209.2" y="66.8">10k</text>
<text x="48" y="77.4">10k</text>
<text x="48.6" y="73.7">R2</text>
<text x="103" y="75.6">VT1:A</text>
<text x="172.6" y="77.5">R12</text>
<text x="184.6" y="75.9">10k</text>
<text x="102.3" y="79">BC847BS</text>
<text x="172.6" y="83.5">10k</text>
<text x="195.5" y="79.8">VT5:B</text>
<text x="195.6" y="83.5">BC847BS</text>
<text x="103.3" y="86.1">R3</text>
<text x="124.1" y="88.8">VT2:B</text>
<text x="145.2" y="86.5">R9</text>
<text x="172.4" y="87.7">VT5:A</text>
<text x="102.5" y="90.3">150E</text>
<text x="118.2" y="92.6">BC847BS</text>
<text x="144.6" y="93.3">10k</text>
<text x="166.8" y="91.4">BC847BS</text>
<text x="196.7" y="93.6">R19</text>
<text x="140.8" y="100.9">R10</text>
<text x="149.5" y="100.9">1k8</text>
<text x="196.1" y="97.5">15E</text>
<text x="61.3" y="107.8" transform="rotate(-90 61.3 107.8)">12p</text>
<text x="126.6" y="106.8">1k8</text>
<text x="127.1" y="103.1">R6</text>
<text x="54.5" y="108.5" transform="rotate(-90 54.5 108.5)">C17</text>
<text x="96.8" y="112.5" transform="rotate(-90 96.8 112.5)">VD3</text>
<text x="107" y="111.1" transform="rotate(-90 107 111.1)">L151EW</text>
<text x="222.4" y="109.9">C12</text>
<text x="242.4" y="109.9">C13</text>
<text x="71.2" y="116" transform="rotate(-90 71.2 116)">BQ1</text>
<text x="75.3" y="115.5" transform="rotate(-90 75.3 115.5)">8.0 MHz</text>
<text x="219.1" y="117.5">1n NP0</text>
<text x="242.4" y="117.1">1n NP0</text>
<text x="54.5" y="122.4" transform="rotate(-90 54.5 122.4)">C16</text>
<text x="61.3" y="122.5" transform="rotate(-90 61.3 122.5)">12p</text>
<text x="122.3" y="134.8">VT2:A</text>
<text x="152.3" y="137.8">VD4</text>
<text x="183.5" y="137.8">R16</text>
<text x="192.6" y="137.8">100k</text>
<text x="250.7" y="137.5">C14</text>
<text x="121.3" y="138.6">BC847BS</text>
<text x="261.2" y="139.7">R27</text>
<text x="271.9" y="139.7">100k</text>
<text x="114.2" y="149.9">R4</text>
<text x="154.5" y="146.9">BAV99W</text>
<text x="182.8" y="146.5">C10</text>
<text x="193" y="146.5">100p</text>
<text x="250" y="148">100p</text>
<text x="261.2" y="149.2">R28</text>
<text x="271.9" y="149.2">1M0</text>
<text x="10.1" y="153.3">VD1</text>
<text x="111.8" y="153.7">510E</text>
<text x="188.9" y="153.7">DA2</text>
<text x="131.6" y="157.8">C6</text>
<text x="139.4" y="157.8">100n</text>
<text x="150.8" y="156.3">R7</text>
<text x="168.4" y="156.3">R13</text>
<text x="183.8" y="157.9">3</text>
<text x="199.4" y="157.9">4</text>
<text x="214.1" y="160.1">R20</text>
<text x="253.6" y="161.6">3</text>
<text x="258.7" y="157.5">DA3</text>
<text x="269.2" y="161.6">4</text>
<text x="116.5" y="165">C4</text>
<text x="131.2" y="167.3">R5</text>
<text x="150.3" y="163.2">4k7</text>
<text x="169.2" y="163.2">4k7</text>
<text x="183.8" y="165.4">1</text>
<text x="199.4" y="165.4">5</text>
<text x="214.5" y="166.9">4k7</text>
<text x="235.2" y="167.6">R23</text>
<text x="115.5" y="172.9">4n7</text>
<text x="130.6" y="171">100k</text>
<text x="156.1" y="169.2">C7</text>
<text x="189.9" y="173">2</text>
<text x="193.4" y="173.7">RS6331B</text>
<text x="214.5" y="173.3">C11</text>
<text x="253.6" y="169.2">1</text>
<text x="269.2" y="169.2">5</text>
<text x="155.1" y="177.5">4n7</text>
<text x="168.1" y="176.8" transform="rotate(-90 168.1 176.8)">R14</text>
<text x="174.2" y="177.6" transform="rotate(-90 174.2 177.6)">100k</text>
<text x="214.7" y="177.5">3n3</text>
<text x="235.5" y="174.4">4k7</text>
<text x="259.8" y="176.7">2</text>
<text x="264.3" y="176.7">RS6331B</text>
<text x="6.9" y="182.4">C18</text>
<text x="50.1" y="184.7">C2</text>
<text x="59.5" y="184.6">C3</text>
<text x="178.7" y="182.3" transform="rotate(-90 178.7 182.3)">C9</text>
<text x="182.5" y="182.9" transform="rotate(-90 182.5 182.9)">3n3</text>
<text x="236.6" y="182.7">10k</text>
<text x="6.2" y="190.3">100n</text>
<text x="71.9" y="186.4" transform="rotate(-90 71.9 186.4)">VD2</text>
<text x="235.2" y="189.5">R25</text>
<text x="54.2" y="196" transform="rotate(-90 54.2 196)">100n</text>
<text x="63.6" y="196" transform="rotate(-90 63.6 196)">10uF</text>
<text x="80.2" y="197.1" transform="rotate(-90 80.2 197.1)">BZX84J-5V6</text>
<text x="145.7" y="197.4">10k</text>
<text x="146.7" y="193.7">R8</text>
<text x="165.9" y="194.1">C8</text>
<text x="234.6" y="194.1">15E</text>
<text x="257.1" y="195.6">C15</text>
<text x="267.4" y="195.6">100n</text>
<text x="164.3" y="198.2">100n</text>
<text x="234.8" y="200.8">R24</text>
</g>
<g font-size="2.6">
<text x="235" y="7.5">UCC</text>
<text x="272.2" y="15">+5V</text>
<text x="225.6" y="18">UCC</text>
<text x="234" y="20.7">LIGTH</text>
<text x="272.2" y="22.6">LIGHT</text>
<text x="295.5" y="22.8" transform="rotate(-90 295.5 22.8)">BRAWN</text>
<text x="89.4" y="29.3">CF_1</text>
<text x="157" y="29.3">C1</text>
<text x="164.4" y="27.5">PC0</text>
<text x="225.2" y="27.5">DT1</text>
<text x="235.4" y="28.2">DT1</text>
<text x="88.1" y="33.1">CF_ON</text>
<text x="157" y="33.1">C2</text>
<text x="235.4" y="35.8">DT0</text>
<text x="272.2" y="30.1">DALLAS</text>
<text x="288.1" y="30.1">WHITE</text>
<text x="90.3" y="40.7">SIG</text>
<text x="156.1" y="40.7">PC0</text>
<text x="156.2" y="36.9">PB0</text>
<text x="163.1" y="36.9">OUT1</text>
<text x="272.2" y="37.6">CYFRAL</text>
<text x="288.1" y="37.6">BLUE</text>
<text x="89.1" y="44.4">OUT0</text>
<text x="155.2" y="44.4">OUT1</text>
<text x="271.9" y="45.2">GROUND</text>
<text x="287.7" y="45.2">BLACK</text>
<text x="77.4" y="53.9">LIGTH</text>
<text x="89.3" y="48.2">LED2</text>
<text x="90.6" y="52">IN0</text>
<text x="156" y="48.2">RES</text>
<text x="89.3" y="59.5">LED2</text>
<text x="91.1" y="55.8">JP</text>
<text x="235.4" y="59.5">PB0</text>
<text x="81.6" y="61.4">JP</text>
<text x="89.7" y="63.3">UCC</text>
<text x="225.6" y="61.4">UCC</text>
<text x="155.8" y="70.9">UCC</text>
<text x="164.1" y="70.9">IN0</text>
<text x="226" y="70.9">DT0</text>
<text x="154.3" y="80.3">DT0</text>
<text x="162.7" y="78.4">OUT0</text>
<text x="152.3" y="87.8">CF_ON</text>
<text x="153.5" y="95.4">CF_1</text>
<text x="81.5" y="101">C1</text>
<text x="81.5" y="121.8">C2</text>
<text x="282.8" y="140.7">SIG</text>
<text x="45.8" y="144.4">+12V DC</text>
<text x="62.8" y="144.4">RED</text>
<text x="24.5" y="164.7" transform="rotate(-90 24.5 164.7)">BAV70W</text>
<text x="76.5" y="176.5">UCC</text>
<text x="224.3" y="206.7">UCC</text>
</g>
<g font-size="2.1">
<text x="107.1" y="29.8">4</text>
<text x="129.7" y="29.8">11</text>
<text x="107.1" y="33.6">3</text>
<text x="110" y="31">PA0</text>
<text x="110" y="34.8">PA1</text>
<text x="125.3" y="31">C1</text>
<text x="125.3" y="34.8">C2</text>
<text x="129.7" y="33.6">12</text>
<text x="107.1" y="37.3">2</text>
<text x="107.1" y="41.1">1</text>
<text x="110" y="38.6">PA2</text>
<text x="124" y="38.6">PB0</text>
<text x="129.7" y="37.3">5</text>
<text x="129.7" y="41.1">7</text>
<text x="105.9" y="44.9">16</text>
<text x="110" y="42.3">PA3</text>
<text x="110" y="46.1">PA4</text>
<text x="123.9" y="42.3">PC0</text>
<text x="123.9" y="46.1">PC1</text>
<text x="129.7" y="44.9">8</text>
<text x="105.9" y="48.7">15</text>
<text x="105.9" y="52.5">14</text>
<text x="110" y="49.9">PA5</text>
<text x="110" y="53.6">PA6</text>
<text x="119.8" y="52.9" transform="rotate(-90 119.8 52.9)">HT48C06-16-ST</text>
<text x="123.4" y="53.6">UCC</text>
<text x="123.7" y="49.9">RES</text>
<text x="129.7" y="48.7">9</text>
<text x="129.7" y="52.5">10</text>
<text x="105.9" y="56.2">13</text>
<text x="110" y="57.4">PA7</text>
<text x="116.9" y="56.2">DD1</text>
<text x="123.3" y="57.4">GND</text>
<text x="129.7" y="56.2">6</text>
<text x="35.8" y="168.7">DA1</text>
<text x="30.3" y="182.6">RS3005-5.0YE3</text>
</g>
</svg>
